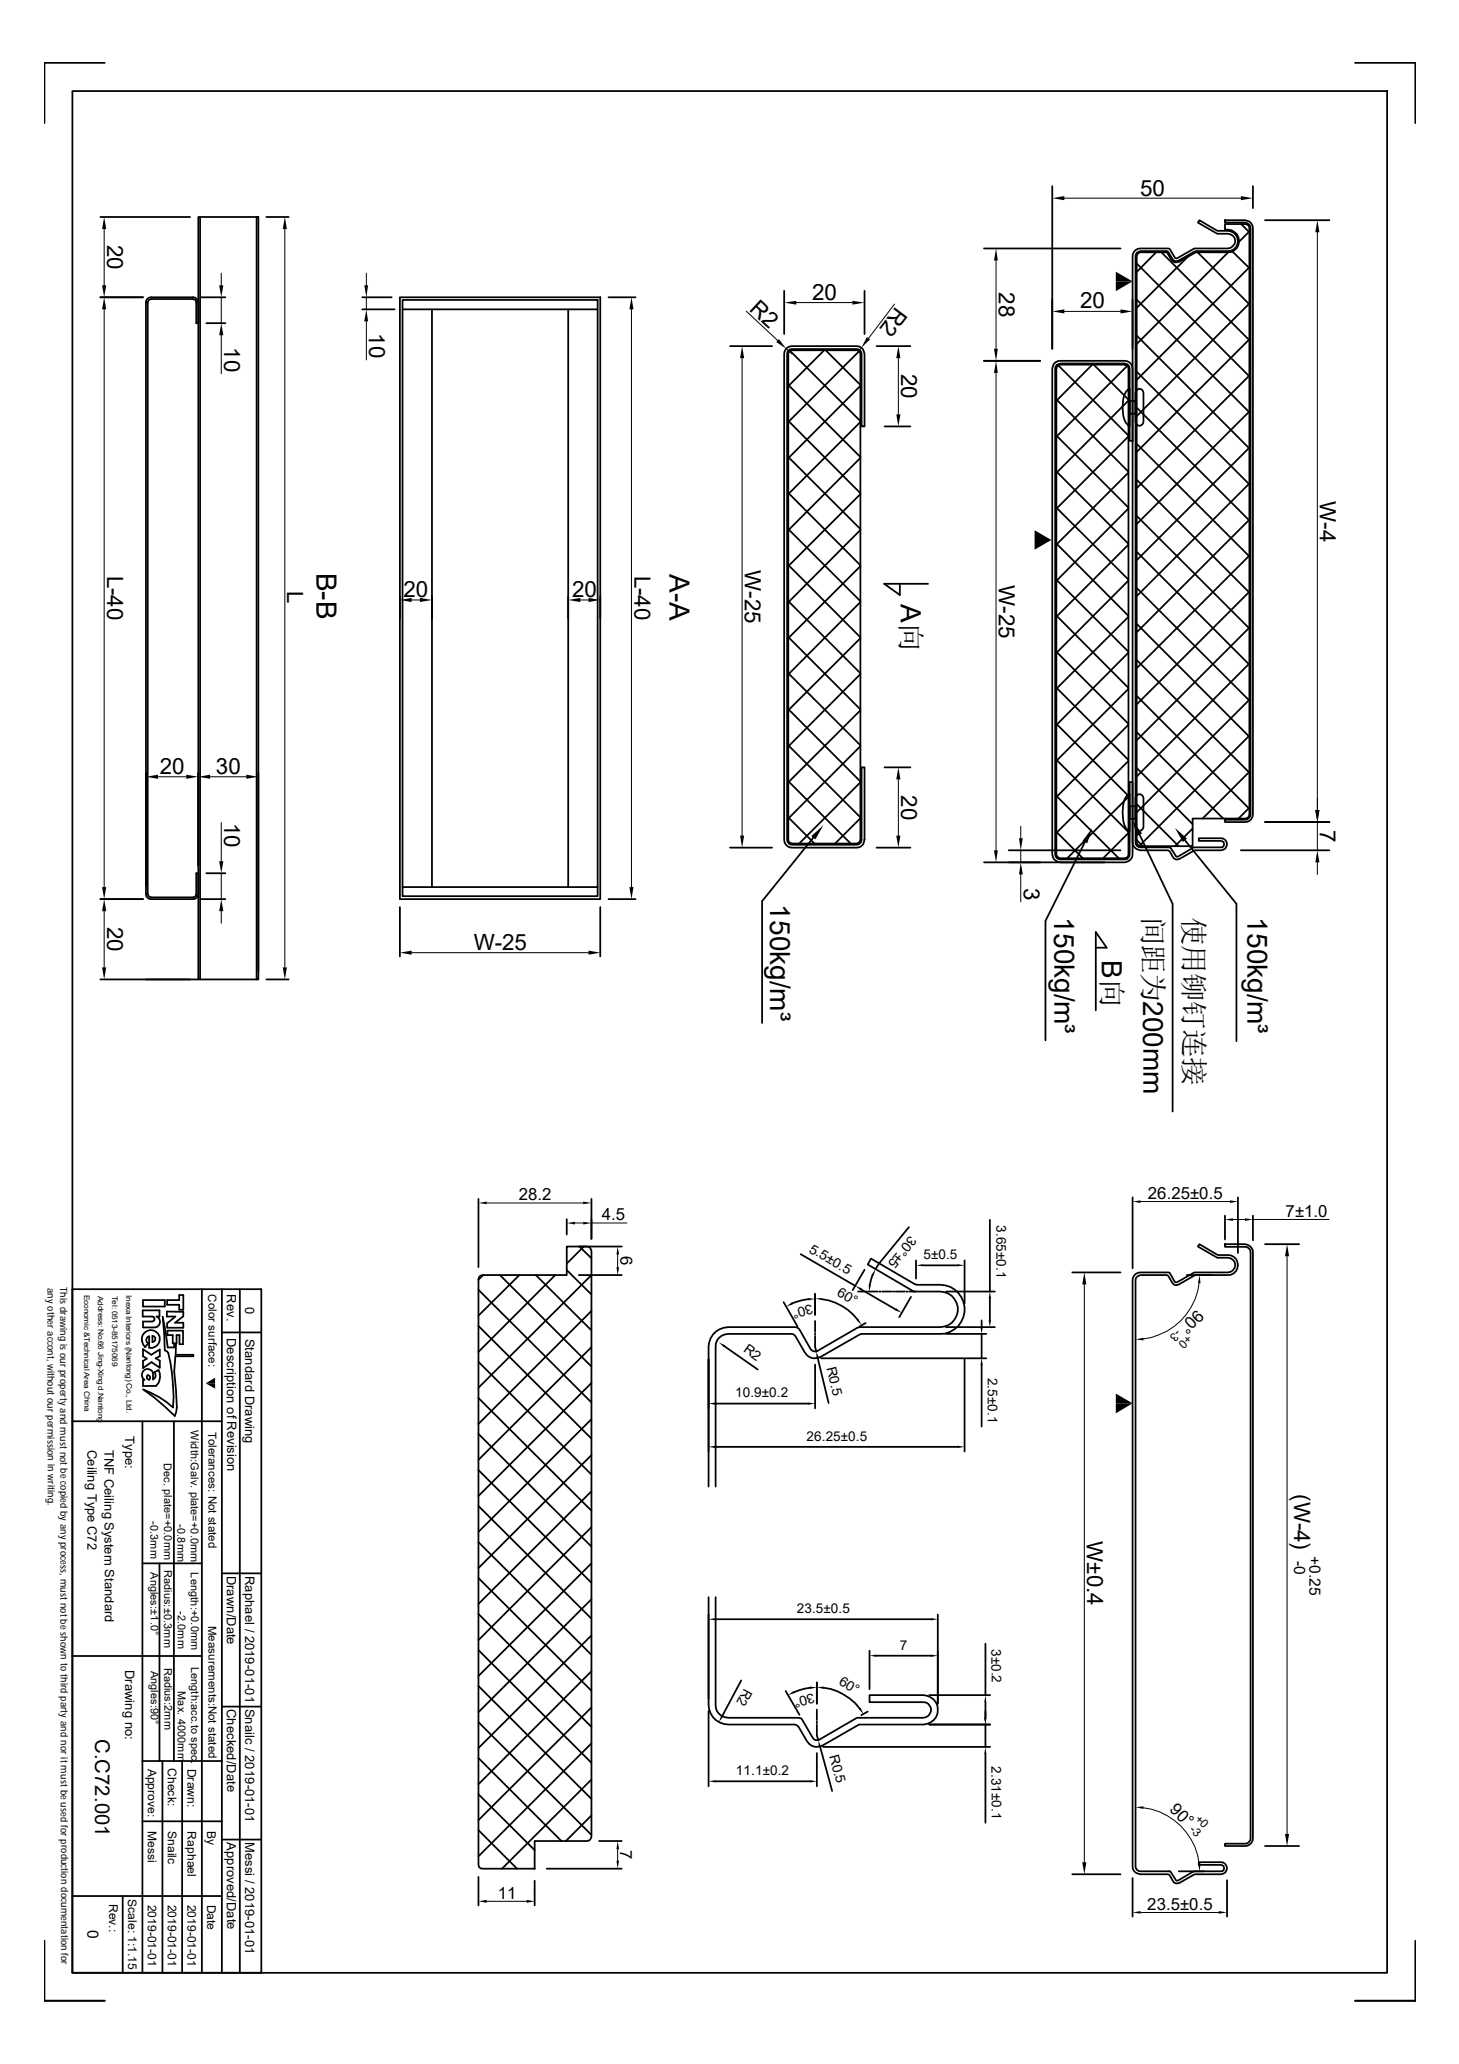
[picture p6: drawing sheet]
<svg xmlns="http://www.w3.org/2000/svg" width="210mm" height="297mm" viewBox="0 0 210 297" stroke-linecap="round" stroke-linejoin="round" font-family="sans-serif">
<g fill="none" stroke="#000" stroke-width=".25">
<path d="M10.4 13.1h189.2v270.8h-189.2zM15.1 9h-8.7v8.7M194.9 9h8.7v8.7M14.4 31.2h12.9M28.5 31.2h8.7v109.8h-8.7zM28.8 31.2v109.8M36.9 31.2v109.8M38.3 31.2h3.2M141.6 35.8h19.6M151.4 26.8v23.4M163.2 36.2l.5-.4h.4h4l.2 .1 .8 1.3h.1l2.7-1.4h4.8a1.06 1.06 0 0 0 1-1.1 1.06 1.06 0 0 0-1-1.1h-1.7l-2.7-1.6 .3-.3 2.5 1.5h1.6a1.46 1.46 0 0 1 1.4 1.5 1.46 1.46 0 0 1-1.4 1.4h-4.7l-2.4 1.4a.63 .63 0 0 1-.9-.3l-.6-.9-.2-.2h-3.8a.72 .72 0 0 0-.7 .8v84.3a.72 .72 0 0 0 .7 .7l4.3 .1 .8 1.3h.1l2.5-1.4h3.8a.47 .47 0 0 0 .5-.4 .47 .47 0 0 0-.5-.5h-3.1v-.4h3.1a.87 .87 0 0 1 .9 .9 .87 .87 0 0 1-.9 .9h-3.7l-2.2 1.2a.68 .68 0 0 1-1-.3l-.4-.8-.3-.1h-3.9a1.21 1.21 0 0 1-1.2-1.2v-84.3zM163.5 37.9l16.2 16.3"/>
<path d="M163.8 36.4l.3-.1 3.8 .1a2.75 2.75 0 0 0 1.1 1.3h.7l2.3-1.4h4.7a1.65 1.65 0 0 0 1.6-1.9 1.65 1.65 0 0 0-2.1-1.4v-.8h2.9a.59 .59 0 0 1 .6 .7v84.3a.59 .59 0 0 1-.6 .6h-7.5v4h-7.5l-.5-.3-.1-.3v-84.3l.1-.3zM166.3 36.3l-2.8 2.8M167.1 36.3l12.6 12.7M170.9 36.9l-7.4 7.4M172.3 36.3l7.4 7.5M176.2 31.7h2.9a1.12 1.12 0 0 1 1.2 1.2v84.3a1.12 1.12 0 0 1-1.2 1.1h-2.9v-.3h2.9a.88 .88 0 0 0 .8-.8v-84.3a.87 .87 0 0 0-.8-.9h-2.9zM176.7 36.3l-13.2 13.2M177.3 36.2l2.4 2.4M178.6 32.2l1.1 1.2M179.7 33.3l-1.4 1.5M179.7 38.5l-16.2 16.2M180.3 26.8v3.2"/>
<path d="M182 31.7h9.3M14.4 42.8h6.2M21.2 43l.6-.2h6a.8 .8 0 0 1 .7 .7v3h-.3v-3v-.2l-.2-.2-.2-.1h-6l-.5 .3v.2v85.1l.2 .5h.3h6h.2l.2-.2v-.3v-2.9h.3v2.9a.8 .8 0 0 1-.7 .8h-6a.73 .73 0 0 1-.8-.8v-85.1zM28.9 42.8h3.5M29.7 46.5h2.7M52.1 44.5h4.7M52.1 42.8h4.2M57.5 42.8h28.9v86.6h-28.9zM57.9 43.2h28.1v85.8h-28.1zM57.9 44.5h28.1M62.1 44.5v83.2M81.7 44.5v83.2"/>
<path d="M87.5 42.8h3.9M105 49.8h6.1M112.8 41.9v6.2M113.3 50l.7-.2h9.2a1.12 1.12 0 0 1 1.2 1.2v10.4h-.4v-10.4a.72 .72 0 0 0-.8-.8h-9.2a.72 .72 0 0 0-.8 .8v69.8a.72 .72 0 0 0 .8 .8h9.2a.72 .72 0 0 0 .8-.8v-10.4h.4v10.4a1.12 1.12 0 0 1-1.2 1.2h-9.2a1.12 1.12 0 0 1-1.2-1.2v-69.8l.1-.4zM113.4 55.4l10.4 10.4M113.5 50.7l.2-.3h.3h9.2h.3l.2 .3 .1 .3v69.8l-.3 .5-.3 .1h-9.2l-.3-.1-.2-.2-.1-.3zM113.7 50.5l10.1 10.1M118.6 50.4l-5.2 5.2M118.8 50.4l5 5M123.6 50.6l-10.2 10.1M123.8 55.5l-10.4 10.4M124.4 41.9v6.2"/>
<path d="M126.1 49.8h4.9M141.6 51.9h8M151.8 52.1l.8-.2h9.2a1.12 1.12 0 0 1 1.1 1.2v10.3h-.4v-10.3a.72 .72 0 0 0-.7-.8h-9.2a.73 .73 0 0 0-.8 .8v69.8a.73 .73 0 0 0 .8 .8h9.2a.72 .72 0 0 0 .7-.8v-10.3h.4v10.3a1.18 1.18 0 0 1-1.1 1.2h-9.2a1.21 1.21 0 0 1-1.2-1.2v-69.8l.2-.7zM152 57.5l10.3 10.4M152.1 52.8l.2-.2 .3-.1h9.2l.3 .1 .2 .2v.3v69.8v.3l-.2 .2-.3 .1h-9.2l-.3-.1-.2-.2-.1-.3v-69.8zM152.2 52.6l10.1 10.1M157.1 52.5l-5.1 5.2M157.4 52.5l4.9 5M162.2 52.6l-10.2 10.3M162.3 56h.2v5.3a1.79 1.79 0 0 1-.9-1.6 4.4 4.4 0 0 1 .6-3.6zM162.3 57.6l-10.3 10.5M162.5 57.7h.9v1.8h-.9z"/>
<path d="M162.9 43.1v7.1M163.4 56.2a.56 .56 0 0 1 .7-.2 .56 .56 0 0 1 .4 .5v4.2a.57 .57 0 0 1-.6 .6 .57 .57 0 0 1-.5-.6v-4.2zM163.5 43.1l16.2 16.2M163.5 48.3l16.2 16.2M163.5 53.5l16.2 16.2M163.5 58.7l16.2 16.2M179.7 43.7l-16.2 16.2M179.7 48.8l-16.2 16.3M179.7 54l-16.2 16.3M179.7 59.2l-16.2 16.2M113.4 60.6l10.4 10.4M113.4 65.8l10.4 10.3"/>
<path d="M113.4 70.9l10.4 10.5M113.4 76.1l10.4 10.4M123.8 60.7l-10.4 10.4M123.8 65.9l-10.4 10.4M123.8 71.1l-10.4 10.4M123.8 76.3l-10.4 10.4M127.3 61.4h3.7M152 62.7l10.3 10.4M152 67.8l10.3 10.5M152 73.1l10.3 10.3M152 78.2l10.3 10.4M162.3 62.8l-10.3 10.4"/>
<path d="M162.3 68l-10.3 10.4M162.3 73.2l-10.3 10.4M162.3 78.4l-10.3 10.4M163.5 63.9l16.2 16.2M163.5 69l16.2 16.3M163.5 74.2l16.2 16.3M163.5 79.4l16.2 16.3M179.7 64.4l-16.2 16.2M179.7 69.6l-16.2 16.2M179.7 74.8l-16.2 16.2M179.7 80l-16.2 16.2M57.5 85.8v3.2"/>
<path d="M86.4 85.8v3.2M113.4 81.3l10.4 10.4M113.4 86.5l10.4 10.4M113.4 91.7l10.4 10.4M113.4 96.9l10.4 10.4M123.8 81.5l-10.4 10.3M123.8 86.6l-10.4 10.5M123.8 91.8l-10.4 10.4M123.8 97l-10.4 10.4M129.5 84v1.6l-2.3-1.6h6.3M152 83.4l10.3 10.4M152 88.6l10.3 10.4"/>
<path d="M152 93.8l10.3 10.4M152 99l10.3 10.4M162.3 83.6l-10.3 10.4M162.3 88.8l-10.3 10.3M162.3 93.9l-10.3 10.4M162.3 99.1l-10.3 10.4M163.5 84.6l16.2 16.2M163.5 89.8l16.2 16.2M163.5 95l16.2 16.2M179.7 85.2l-16.2 16.2M179.7 90.3l-16.2 16.2M179.7 95.5l-16.2 16.2"/>
<path d="M28.5 111.2v13.3M37.2 111.2v28.6M113.4 102.1l10.4 10.4M113.4 107.3l10.4 10.3M113.4 112.4l9 9M113.4 117.6l3.8 3.8M123.8 102.2l-10.4 10.4M123.8 107.4l-10.4 10.4M123.8 112.6l-8.8 8.8M123.8 117.8l-3.7 3.6M127.3 110.4h3.7M152 104.2l10.3 10.3"/>
<path d="M152 109.3l10.3 10.4M152 114.5l9 9M152 119.7l3.8 3.8M162.2 114.4l.3-.1v5.3a1.63 1.63 0 0 1-.9-1.6 4.5 4.5 0 0 1 .6-3.6zM162.3 104.3l-10.3 10.4M162.3 109.5l-10.3 10.4M162.3 114.7l-8.8 8.8M162.3 119.9l-3.6 3.6M162.5 116h.9v1.8h-.9zM163.4 114.6a.56 .56 0 0 1 .7-.3 .56 .56 0 0 1 .4 .5v4.2a.57 .57 0 0 1-.6 .6 .57 .57 0 0 1-.5-.6v-4.2zM163.5 100.1l16.2 16.3M163.5 105.4l12.5 12.4"/>
<path d="M163.5 110.5l8.1 8.1M163.5 115.7l6.1 6.1M171.6 119.2l-2.6 2.6M179.7 100.7l-16.2 16.2M179.7 105.9l-15.8 15.8M179.7 111.1l-6.7 6.7M179.7 116.2l-1.5 1.6M182 118.3h9.3M14.4 129.4h6.2M28.9 129.4h3.5M29.7 125.7h2.7M57.5 130.5v7.2"/>
<path d="M57.9 127.7h28.1M86.4 130.5v7.2M87.5 129.4h3.9M105 122h6.1M117 120.6l-7.4 9.1v17.5M126.1 122h4.9M141.6 124.1h17.3M145.1 122.4h16.1M156.1 121.2l-5.7 11.3v17.2M157.6 136.4h1.6l-1.6-2.3v11.3M163.5 120.9l.9 .9M164 120.1l4.7 10v29.9"/>
<path d="M170.5 120.9l7.4 9.2v19.7M178.5 122.4h12.8M14.4 141h14.1M38.3 141h3.2M68.8 172.5v9.9M81.5 175.5v2.2M83.3 179.4h6.2M83.4 179.4l1.7 1.7M84 179.4l-2.5 2.4M85.1 172.5v5.8M130.8 176.6l-4.3 5.2-.6 .9M142.4 175.5v10.4"/>
<path d="M162.9 172.3v10.2M176.2 179.1h2.9a1.21 1.21 0 0 1 1.2 1.1v84.3a1.12 1.12 0 0 1-1.2 1.2h-2.9v-.4h2.9a.79 .79 0 0 0 .8-.8v-84.3a.79 .79 0 0 0-.8-.8h-2.9zM176.2 174.9v3.5M178.1 172.3v8M180.3 174.9v3.6M182 179.1h4.9M10.4 185.5h27.2v98.4h-27.2zM20.5 188.6h2.4v.9h-.4a.82 .82 0 0 1 .5 .8 .82 .82 0 0 1-.6 .7h-1.8v-.8h1.3l.3-.3v-.2l-.1-.2h-.2h-1.4zM20.6 197.3a.82 .82 0 0 1 1.4 .3v.9a.66 .66 0 0 0 .2-1l.6-.3a1.94 1.94 0 0 1-.4 2.3h-1.8v-.9h.2a.84 .84 0 0 1-.2-1.3zM20.6 187.1h3.1v.9h-3.1zM20.6 194.2l1.2 .8 1.2-.8v1l-.6 .3 .6 .3v1l-1.2-.8-1.2 .9v-1l.5-.4-.5-.3zM20.8 191.8a1.29 1.29 0 0 1 2.1 .5 1.29 1.29 0 0 1-1.4 1.7v-1.7a.55 .55 0 0 0-.4 .5 .55 .55 0 0 0 .2 .5l-.4 .6a1.55 1.55 0 0 1-.1-2.1z"/>
<path d="M21.3 197.9l.3 .2-.1 .5-.4-.3v-.2zM21.9 192.3a.45 .45 0 0 1 .5 .4 .45 .45 0 0 1-.5 .5zM23.4 189.5l.7 4.4h1v-.4h.2v1.5h2.5v.2h-2.6l-.1 2.2 .3 5.1-.3 1.3-2.9-2.6-1.6-1.2a13.1 13.1 0 0 1 4.3 2.6 27.5 27.5 0 0 0-.7-7.9l-.5-.4zM24 188.8h2.4v.6l-1.2 1h1.2v.7h-2.4v-.7l1.2-.9h-1.2zM24 187.1h1.8v-.7h.6v2.1h-.6v-.7h-1.8zM24.1 191.5h2.2v1.9h-.5v-1.3h-.4v1.2h-.6v-1.2h-.7zM29 185.5v98.4M31.9 185.5v98.4M31.9 191.8h5.7M34.5 185.5v98.4M68.8 185.6l16.3 16.2M68.8 190.8l16.3 16.2"/>
<path d="M68.8 196l16.3 16.2M68.9 183.8l.2-.2 .3-.1h12.1v-4.1h3a.65 .65 0 0 1 .6 .6v84.3a.65 .65 0 0 1-.6 .7h-7.6v3.9h-7.5h-.3l-.2-.2-.1-.3v-84.3zM69.5 183.5l-.7 .7M71.9 183.5l13.2 13.2M74.7 183.5l-5.9 5.8M77.1 183.5l8 8M79.9 183.5l-11.1 11M81.5 182.8l3.6 3.5M83.3 183.5h6.2M85.1 183.5l-16.3 16.2M85.1 188.7l-16.3 16.2M85.1 193.9l-16.3 16.2"/>
<path d="M85.1 199l-16.3 16.3M101.9 195.7v13.2M104.2 193.7l4.8 3.4M112.7 187.4l2 3.5M115.2 180.5l7.9 4.6M116.2 187l-2.2 .6M117.3 186.2v3M117.3 190.1v1.5M117.3 191.8v.3M117.3 192.3v1.5l.1 .7M117.3 196.4v6.3M117.6 195.4l1.6 6.5"/>
<path d="M118.1 195.5h23.8M118.2 187a7.8 7.8 0 0 1 5.2 2.9M123.4 185.9h.9M123.9 185.6l5 2.9M124.4 182.7l-1.7 3M124.5 185.9h.3M124.5 190.4l-.8 .5M125 185.9h1.3M125.5 183.5l-.4 1.4M126.5 185.9h.2M126.9 185.9h1.3M128.4 185.9h.3"/>
<path d="M128.9 185.9h1.3M130.4 185.9h.2M130.8 185.9h.9M131.1 186.6l-1.7 3M131.8 181.4v2.6M132.8 182.1h5M136.1 185.9h7M136.1 191h7M136.1 192h5.8M138.8 181.4v6.2M138.8 195.7v13.2M141.2 190v1"/>
<path d="M141.2 192v3.5M141.2 196.5v8.8M142.4 186.8v3.2M154.3 183.1h6.9M163.2 183.6l.2-.3 .7-.2h4l.2 .1 .7 1.2 .2 .2 2.7-1.5h4.8a1.06 1.06 0 0 0 1-1 1.06 1.06 0 0 0-1-1.1h-1.7l-2.7-1.6 .3-.3 2.5 1.5a4.6 4.6 0 0 1 2.4 .3 1.45 1.45 0 0 1 .5 1.6 1.45 1.45 0 0 1-1.3 1h-4.7l-2.4 1.4a.63 .63 0 0 1-.9-.3l-.6-.9-.2-.2h-3.8a.8 .8 0 0 0-.7 .8v84.3a.72 .72 0 0 0 .7 .7l4.3 .1 .8 1.2 .1 .1 2.5-1.4h3.8a.47 .47 0 0 0 .5-.5 .47 .47 0 0 0-.5-.4h-3.1v-.4h3.1a.87 .87 0 0 1 .9 .9 .87 .87 0 0 1-.9 .8h-3.7l-2.2 1.3a.68 .68 0 0 1-1-.3l-.4-.8-.3-.2h-3.9a1.12 1.12 0 0 1-1.2-1.1v-84.3zM170.7 183.5h3.6M10.4 204.5h21.5M20.5 204.5v79.4M25 204.5v48.9M68.8 201.2l16.3 16.2M68.8 206.4l16.3 16.2M68.8 211.6l16.3 16.2"/>
<path d="M68.8 216.7l16.3 16.2M85.1 204.2l-16.3 16.3M85.1 209.4l-16.3 16.3M85.1 214.6l-16.3 16.2M85.1 219.8l-16.3 16.2M101.9 213.9v-20.1a2.85 2.85 0 0 1 2.9-2.8h9.8l.4 .3 1.6 2.9a.79 .79 0 0 0 1 .2l5.8-3.3 .3-.1h11.6a2.56 2.56 0 0 0 2.5-2.6 2.56 2.56 0 0 0-2.5-2.5h-3.8l-6.7-3.9 .5-.9 6.3 3.7 .4 .1h3.3a3.5 3.5 0 0 1 3.5 3.5 3.5 3.5 0 0 1-3.5 3.6h-11.3l-5.9 3.3a1.66 1.66 0 0 1-2.3-.7l-1.3-2.3-.4-.3h-9.3a1.81 1.81 0 0 0-1.8 1.8v20.1M103 208.2h34.8M103 202h13.2M10.4 238.3h18.6M20.5 225h8.5M22.9 225v28.4M31.9 226.4h5.7"/>
<path d="M68.8 221.9l16.3 16.3M68.8 227.1l16.3 16.2M68.8 232.3l16.3 16.2M68.8 237.5l16.3 16.2M85.1 225l-16.3 16.2M85.1 230.2l-16.3 16.2M85.1 235.4l-16.3 16.2M101.9 229.9v15.4a2.85 2.85 0 0 0 2.9 2.9h9.7l.4 .3 1.2 2.1a1.63 1.63 0 0 0 2.3 .6l5.2-3h9.2a2.12 2.12 0 0 0 2.1-2.1 2.12 2.12 0 0 0-2.1-2.1h-7.7v1h7.7a1.12 1.12 0 0 1 1.2 1.1 1.12 1.12 0 0 1-1.2 1.1h-9.5l-5.4 3.1a.68 .68 0 0 1-1-.2l-1.6-2.8h-.2l-10.3-.1a1.81 1.81 0 0 1-1.8-1.9v-15.4M101.9 232.4v12.1M103 233h30.9M125.1 237.6v5.5M126.1 238.3h7.8"/>
<path d="M134.9 232.4v12.8M141.8 236.5v7.5M20.5 253.4h11.4M23.4 253.4v30.5M26.2 253.4v30.5M31.9 245.6h5.7M68.8 242.6l16.3 16.3M68.8 247.8l16.3 16.3M68.8 253l12 12M68.8 258.2l8.1 8.1M85.1 240.5l-16.3 16.3M85.1 245.7l-16.3 16.2"/>
<path d="M85.1 250.9l-16.3 16.3M85.1 256.1l-12.9 12.8M101.9 246.2v10.9M103 256.4h13.5M106.6 241.8l-2.7 5.2M113 243.4l2 3.4M116.5 242.9l-1.5 .3-.7 .3M117.5 242.1v3.1M117.5 246v1.6M117.5 247.8v.2M117.5 248.2v1.6l.2 .6M117.5 252.3v4.8"/>
<path d="M118 251.4l1.7 6.4M118.4 251.4h24.1M118.5 242.9a7.8 7.8 0 0 1 5.2 3M124.8 246.3l-.9 .5M133.7 248.2h8.8M133.7 244h8.8M141.8 245v2.2M141.8 248.2v3.2M141.8 252.4v9.9M6.4 279.3v8.7M10.4 272.9h21.5M17.7 272.9v11"/>
<path d="M20.5 262.1h11.4M31.9 264.7h5.7M68.8 263.4l5.6 5.5M68.8 270.1v4.1M76.9 270.7v3.5M78.7 268.9h10.8M85.1 261.3l-3.7 3.7M86.2 265h3.3M154.3 269.7h6.9M162.9 270.3v5.5M169.6 269.3h3.6M176.5 270.6v5.2"/>
<path d="M182 265.7h4.9M203.6 279.3v8.7M6.4 287.9h8.7M194.9 287.9h8.7"/>
</g>
<g fill="none" stroke="#000" stroke-width=".14">
<path d="M15 33v8M31.8 39.3v1.7M41 33v106.2M52.7 39.3v1.7M143.3 37.5v12.7M153.1 28.5h25.4M189.5 33.4v83.2M15 44.5v83.2M31.8 42.8v3.7M31.8 48.2v5.6M52.7 42.8v1.7M52.7 46.3v5.5"/>
<path d="M90.8 44.5v83.2M106.8 51.5v68.8M107.4 44.8l4.5 4.2M113.1 50.2l.9 .8M114.6 43.5h8M123.9 50.1l-.7 .9M128.7 43.8l-3.7 4.9M129.2 51.5v8.1M143.3 53.7v68.7M153.1 44.8h8.1M59.2 86.3h1.2M83.5 86.3h1.2"/>
<path d="M22.7 111.8h4.1M30.2 111.8h5.2M31.8 118.4v5.5M129.2 112.2v8.1M146.9 118.9v1.7M189.5 118.3v4.1M15 131.1v8.1M31.8 125.7v3.7M31.8 131.1v1.8M59.2 137.1h25.5M146.9 122.4v1.7M146.9 125.8v4"/>
<path d="M189.5 124.1v1.7M70 173.1h13.9M82.7 176h1.2M85.1 176h5.1M164.1 172.9h12.9M177.4 175.5h1.7M180.3 175.5h10.9M88.9 180.5v1.9M156 184.9v83.1M172.5 184.7a9.2 9.2 0 0 1-8 8M185.2 180.8v83.1M70 273.6h5.8"/>
<path d="M88.9 266.1v1.7M164.1 275.2h11.2M164.5 260.2a9.2 9.2 0 0 1 8 8"/>
</g>
<g fill="#000">
<path d="M15 31.2l.3 1.8h-.6zM41 31.2l.3 1.8h-.6zM143.3 35.8l.3 1.7h-.6zM151.4 28.5l1.7-.3v.6zM178.5 28.2l1.8 .3-1.8 .3zM189.5 31.7l.3 1.7h-.6zM14.7 41h.6l-.3 1.8zM15 42.8l.3 1.7h-.6zM31.5 41h.6l-.3 1.8zM31.8 46.5l.3 1.7h-.6zM52.4 41h.6l-.3 1.8zM52.7 44.5l.3 1.8h-.6z"/>
<path d="M90.8 42.8l.3 1.7h-.5zM106.8 49.8l.3 1.7h-.6zM112.1 48.8l1 1.4-1.4-1zM112.8 43.5l1.8-.2v.5zM122.6 43.3l1.8 .2-1.8 .3zM124.7 48.5l.5 .3-1.3 1.3zM129.2 49.8l.3 1.7h-.6zM128.9 59.6h.6l-.3 1.8zM143.3 51.9l.3 1.8h-.6zM143 50.2h.6l-.3 1.7zM151.4 44.8l1.7-.3v.6zM160.5 39.1l2.4 1.4h-2.4z"/>
<path d="M160.5 40.5h2.4l-2.4 1.4zM161.2 44.5l1.7 .3-1.7 .3zM148.8 76.3l2.5 1.4h-2.5zM148.8 77.7h2.5l-2.5 1.4zM57.5 86.3l1.7-.3v.6zM60.4 86l1.7 .3-1.7 .3zM81.7 86.3l1.8-.3v.6zM84.7 86l1.7 .3-1.7 .3zM21 111.8l1.7-.3v.6zM26.8 111.5l1.7 .3-1.7 .3zM28.5 111.8l1.7-.3v.6zM35.4 111.5l1.8 .3-1.8 .3z"/>
<path d="M129.2 110.4l.3 1.8h-.6zM189.2 116.6h.6l-.3 1.7zM15 129.4l.3 1.7h-.6zM14.7 139.2h.6l-.3 1.8zM14.7 127.7h.6l-.3 1.7zM31.8 129.4l.3 1.7h-.6zM31.5 123.9h.6l-.3 1.8zM40.7 139.2h.6l-.3 1.8zM57.5 137.1l1.7-.3v.6zM84.7 136.8l1.7 .3-1.7 .3zM90.6 127.7h.5l-.3 1.7zM106.5 120.3h.6l-.3 1.7z"/>
<path d="M116.7 120.3l1.7-1.5-1.1 2zM128.9 120.3h.6l-.3 1.7zM143 122.4h.6l-.3 1.7zM146.6 120.6h.6l-.3 1.8zM146.9 124.1l.3 1.7h-.6zM157.1 119.2l-.7 2.2-.7-.4zM162.9 118.1l1.4 1.9-.7 .3zM169 119.2l1.8 1.5-.6 .5zM189.5 122.4l.3 1.7h-.6zM68.8 173.1l1.2-.2v.4zM81.5 176l1.2-.2v.4zM83.9 175.8l1.2 .2-1.2 .2z"/>
<path d="M83.9 172.9l1.2 .2-1.2 .2zM162.9 172.9l1.2-.2v.4zM177 172.7l1.1 .2-1.1 .2zM176.2 175.5l1.2-.2v.4zM179.1 175.3l1.2 .2-1.2 .2zM29.6 199.1l1.3-.8v.8zM29.6 199.1h1.3v.7zM88.7 182.4h.4l-.2 1.1zM88.9 179.4l.2 1.1h-.4zM103.4 193.2l1 .4-.3 .3zM113.1 188l.8-.6 .1 .3zM116.2 186.8l1.1 .1-1 .2z"/>
<path d="M117.4 194.5l.4 .9-.3 .1zM117.3 186.9l.9-.1v.3zM123.3 190l.2-.1 .5 .8zM123.1 185.1l.9 .3-.2 .3zM125 184.9h.3l-.2 1zM125.9 182.7l-.2 .9-.3-.1zM128.9 188.3l.8 .6-.9-.3zM131.8 182.1l1-.2v.3zM137.8 181.9l1 .2-1 .1zM141.1 191h.3l-.2 1zM141.2 195.5l.2 1h-.3zM142.2 190h.4l-.2 1z"/>
<path d="M142.4 185.9l.2 .9h-.4zM156 183.1l.3 1.8h-.6zM163.4 192.8l1.1-.3v.4zM172.6 183.5l.1 1.2-.4-.1zM185.2 179.1l.3 1.7h-.6zM101.9 208.2l1.1-.1v.3zM101.9 202l1.1-.2v.4zM116.2 201.8l1.1 .2-1.1 .2zM137.8 208.1l1 .1-1 .2zM160.5 200.6l2.4 1.4h-2.4zM160.5 202h2.4l-2.4 1.4zM101.9 233l1.1-.1v.3z"/>
<path d="M125.1 238.3l1-.2v.3zM133.9 232.9l1 .1-1 .2zM133.9 238.1l1 .2-1 .1zM101.9 256.4l1.1-.2v.3zM103.8 246.9l.3 .1-.7 .8zM113.4 244l.8-.6 .1 .3zM116.5 256.2l1 .2-1 .1zM116.5 242.7l1 .2-1 .2zM117.7 250.4l.4 .9-.3 .1zM117.5 242.8l1-.1v.4zM123.5 245.9l.3-.1 .4 .9zM141.6 247.2h.3l-.1 1z"/>
<path d="M141.8 251.4l.1 1h-.3zM141.8 244l.1 1h-.3zM68.8 273.6l1.2-.2v.4zM75.8 273.4l1.1 .2-1.1 .2zM88.7 267.8h.4l-.2 1.1zM88.9 265l.2 1.1h-.4zM155.7 268h.6l-.3 1.7zM162.9 275.2l1.2-.2v.4zM163.4 260.1l1.1-.1v.3zM172.3 268.2h.4l-.1 1.1zM175.3 275l1.2 .2-1.2 .2zM184.9 263.9h.6l-.3 1.8z"/>
</g>
<g font-size="4">
<text x="45.6" y="82.4" transform="rotate(90 45.6 82.4)">B-B</text>
<text x="96.3" y="82.6" transform="rotate(90 96.3 82.6)">A-A</text>
<text x="129.6" y="87" transform="rotate(90 129.6 87)">A向</text>
<text x="110.8" y="130.2" transform="rotate(90 110.8 130.2)">150kg/m³</text>
<text x="151.7" y="132" transform="rotate(90 151.7 132)">150kg/m³</text>
<text x="164.5" y="132" transform="rotate(90 164.5 132)">间距为200mm</text>
<text x="170.3" y="132" transform="rotate(90 170.3 132)">使用铆钉连接</text>
<text x="179.5" y="132" transform="rotate(90 179.5 132)">150kg/m³</text>
<text x="158.5" y="138.2" transform="rotate(90 158.5 138.2)">B向</text>
</g>
<g font-size="3.2">
<text x="164" y="28.1">50</text>
<text x="15.4" y="35.2" transform="rotate(90 15.4 35.2)">20</text>
<text x="53.1" y="48" transform="rotate(90 53.1 48)">10</text>
<text x="107.7" y="44.6" transform="rotate(43 107.7 44.6)">R2</text>
<text x="116.8" y="43.2">20</text>
<text x="128.9" y="44.1" transform="rotate(127 128.9 44.1)">R2</text>
<text x="143.7" y="42.1" transform="rotate(90 143.7 42.1)">28</text>
<text x="155.4" y="44.4">20</text>
<text x="32.3" y="50" transform="rotate(90 32.3 50)">10</text>
<text x="129.7" y="53.8" transform="rotate(90 129.7 53.8)">20</text>
<text x="189.9" y="72.1" transform="rotate(90 189.9 72.1)">W-4</text>
<text x="15.4" y="82.8" transform="rotate(90 15.4 82.8)">L-40</text>
<text x="91.3" y="82.8" transform="rotate(90 91.3 82.8)">L-40</text>
<text x="107.1" y="82.1" transform="rotate(90 107.1 82.1)">W-25</text>
<text x="41.3" y="85.1" transform="rotate(90 41.3 85.1)">L</text>
<text x="58" y="86">20</text>
<text x="82.3" y="86">20</text>
<text x="143.7" y="84.2" transform="rotate(90 143.7 84.2)">W-25</text>
<text x="23" y="111.4">20</text>
<text x="31.1" y="111.4">30</text>
<text x="32.3" y="118.4" transform="rotate(90 32.3 118.4)">10</text>
<text x="129.7" y="114.5" transform="rotate(90 129.7 114.5)">20</text>
<text x="189.9" y="119.5" transform="rotate(90 189.9 119.5)">7</text>
<text x="147.3" y="127.8" transform="rotate(90 147.3 127.8)">3</text>
<text x="15.4" y="133.4" transform="rotate(90 15.4 133.4)">20</text>
<text x="68.2" y="136.7">W-25</text>
<text x="186.2" y="215" transform="rotate(90 186.2 215)">(W-4)</text>
<text x="156.4" y="221.8" transform="rotate(90 156.4 221.8)">W±0.4</text>
</g>
<text font-size="2.9" x="13.7" y="250.3" transform="rotate(90 13.7 250.3)">C.C72.001</text>
<g font-size="2.4">
<text x="74.6" y="172.7">28.2</text>
<text x="165.1" y="172.5">26.25±0.5</text>
<text x="86.6" y="175.6">4.5</text>
<text x="185" y="175.1">7±1.0</text>
<text x="89.3" y="180.8" transform="rotate(90 89.3 180.8)">6</text>
<text x="172.2" y="188.3" transform="rotate(135 172.2 188.3)">90°</text>
<text x="168.1" y="260.5" transform="rotate(45 168.1 260.5)">90°</text>
<text x="89.2" y="266.3" transform="rotate(90 89.2 266.3)">7</text>
<text x="71.6" y="273.2">11</text>
<text x="165.1" y="274.9">23.5±0.5</text>
</g>
<g font-size="2.2">
<text x="186.2" y="224.6" transform="rotate(90 186.2 224.6)">-0</text>
<text x="188.4" y="223.9" transform="rotate(90 188.4 223.9)">+0.25</text>
<text x="12.6" y="277.7" transform="rotate(90 12.6 277.7)">0</text>
</g>
<text font-size="2" x="107.1" y="242.9" transform="rotate(118 107.1 242.9)">R2</text>
<g font-size="1.9">
<text x="130.9" y="177.8" transform="rotate(129 130.9 177.8)">30°±5</text>
<text x="143.3" y="176.3" transform="rotate(90 143.3 176.3)">3.65±0.1</text>
<text x="116.3" y="180.1" transform="rotate(30 116.3 180.1)">5.5±0.5</text>
<text x="132.8" y="181.2">5±0.5</text>
<text x="32.6" y="186.3" transform="rotate(90 32.6 186.3)">Rev.</text>
<text x="35.3" y="188.1" transform="rotate(90 35.3 188.1)">0</text>
<text x="116.8" y="187.7" transform="rotate(165 116.8 187.7)">30°</text>
<text x="120.3" y="186.4" transform="rotate(30 120.3 186.4)">60°</text>
<text x="32.6" y="192.6" transform="rotate(90 32.6 192.6)">Description of Revision</text>
<text x="35.3" y="192.6" transform="rotate(90 35.3 192.6)">Standard Drawing</text>
<text x="106.8" y="194.5" transform="rotate(35 106.8 194.5)">R2</text>
<text x="118.9" y="196.9" transform="rotate(76 118.9 196.9)">R0.5</text>
<text x="105.7" y="201.1">10.9±0.2</text>
<text x="142.1" y="198.3" transform="rotate(90 142.1 198.3)">2.5±0.1</text>
<text x="12.6" y="208.6" transform="rotate(90 12.6 208.6)">Ceiling Type C72</text>
<text x="15" y="208.6" transform="rotate(90 15 208.6)">TNF Ceiling System Standard</text>
<text x="18" y="206.7" transform="rotate(90 18 206.7)">Type:</text>
<text x="116" y="207.3">26.25±0.5</text>
<text x="32.6" y="226.8" transform="rotate(90 32.6 226.8)">Drawn/Date</text>
<text x="35.3" y="226.8" transform="rotate(90 35.3 226.8)">Raphael / 2019-01-01</text>
<text x="114.6" y="232.1">23.5±0.5</text>
<text x="129.5" y="237.4">7</text>
<text x="142.7" y="237.3" transform="rotate(90 142.7 237.3)">3±0.2</text>
<text x="18" y="240.3" transform="rotate(90 18 240.3)">Drawing no:</text>
<text x="32.6" y="245.9" transform="rotate(90 32.6 245.9)">Checked/Date</text>
<text x="35.3" y="245.9" transform="rotate(90 35.3 245.9)">Snailc / 2019-01-01</text>
<text x="117" y="243.6" transform="rotate(165 117 243.6)">30°</text>
<text x="120.6" y="242.3" transform="rotate(30 120.6 242.3)">60°</text>
<text x="105.9" y="255.5">11.1±0.2</text>
<text x="119.3" y="252.8" transform="rotate(75 119.3 252.8)">R0.5</text>
<text x="142.7" y="254.2" transform="rotate(90 142.7 254.2)">2.31±0.1</text>
<text x="32.6" y="265.1" transform="rotate(90 32.6 265.1)">Approved/Date</text>
<text x="35.3" y="265.1" transform="rotate(90 35.3 265.1)">Messi / 2019-01-01</text>
</g>
<g font-size="1.7">
<text x="30" y="186.3" transform="rotate(90 30 186.3)">Color surface:</text>
<text x="169.3" y="191.2" transform="rotate(135 169.3 191.2)">-3</text>
<text x="170.8" y="192" transform="rotate(135 170.8 192)">+0</text>
<text x="30" y="206" transform="rotate(90 30 206)">Tolerances: Not stated</text>
<text x="30" y="234" transform="rotate(90 30 234)">Measurements:Not stated</text>
<text x="21.3" y="254.5" transform="rotate(90 21.3 254.5)">Approve:</text>
<text x="24.1" y="254.5" transform="rotate(90 24.1 254.5)">Check:</text>
<text x="27" y="254.5" transform="rotate(90 27 254.5)">Drawn:</text>
<text x="21.3" y="263.6" transform="rotate(90 21.3 263.6)">Messi</text>
<text x="24.1" y="263.6" transform="rotate(90 24.1 263.6)">Snailc</text>
<text x="27" y="263.6" transform="rotate(90 27 263.6)">Raphael</text>
<text x="29.8" y="263.6" transform="rotate(90 29.8 263.6)">By</text>
<text x="171.1" y="263.4" transform="rotate(45 171.1 263.4)">-3</text>
<text x="171.8" y="261.9" transform="rotate(45 171.8 261.9)">+0</text>
<text x="15.7" y="274" transform="rotate(90 15.7 274)">Rev.:</text>
<text x="18.4" y="273.3" transform="rotate(90 18.4 273.3)">Scale: 1:1.15</text>
<text x="21.3" y="274.1" transform="rotate(90 21.3 274.1)">2019-01-01</text>
<text x="24.1" y="274.1" transform="rotate(90 24.1 274.1)">2019-01-01</text>
<text x="27" y="274.1" transform="rotate(90 27 274.1)">2019-01-01</text>
<text x="29.8" y="274.1" transform="rotate(90 29.8 274.1)">Date</text>
</g>
<g font-size="1.6">
<text x="27.4" y="205.9" transform="rotate(90 27.4 205.9)">Width:Galv. plate=+0.0mm</text>
<text x="23.6" y="210.6" transform="rotate(90 23.6 210.6)">Dec. plate=+0.0mm</text>
<text x="21.7" y="218.9" transform="rotate(90 21.7 218.9)">-0.3mm</text>
<text x="25.6" y="219.4" transform="rotate(90 25.6 219.4)">-0.8mm</text>
<text x="21.7" y="226.3" transform="rotate(90 21.7 226.3)">Angles:±1.0°</text>
<text x="23.6" y="226" transform="rotate(90 23.6 226)">Radius:±0.3mm</text>
<text x="27.5" y="226.3" transform="rotate(90 27.5 226.3)">Length:+0.0mm</text>
<text x="25.6" y="231.8" transform="rotate(90 25.6 231.8)">-2.0mm</text>
<text x="27.5" y="239.9" transform="rotate(90 27.5 239.9)">Length:acc.to spec.</text>
<text x="21.7" y="240.5" transform="rotate(90 21.7 240.5)">Angles:90°</text>
<text x="23.6" y="240" transform="rotate(90 23.6 240)">Radius:2mm</text>
<text x="25.6" y="243.4" transform="rotate(90 25.6 243.4)">Max. 4000mm</text>
</g>
<g font-size="1.4">
<text x="6.8" y="185.3" transform="rotate(90 6.8 185.3)">any other accont, without our permission in writing.</text>
<text x="8.6" y="185.2" transform="rotate(90 8.6 185.2)">This drawing is our property and must not be copied by any process, must not be shown to third party and nor it must be used for production documentation for</text>
</g>
<g font-size="1.1">
<text x="12.1" y="186.4" transform="rotate(90 12.1 186.4)">Economic &amp;Technical Area China</text>
<text x="14.1" y="186.5" transform="rotate(90 14.1 186.5)">Address: No.66 Jing-Xing d.Nantong</text>
<text x="16.1" y="186.5" transform="rotate(90 16.1 186.5)">Tel: 0513-85175069</text>
<text x="18.2" y="186.4" transform="rotate(90 18.2 186.4)">Inexa Interiors (Nantong) Co., Ltd.</text>
</g>
</svg>
